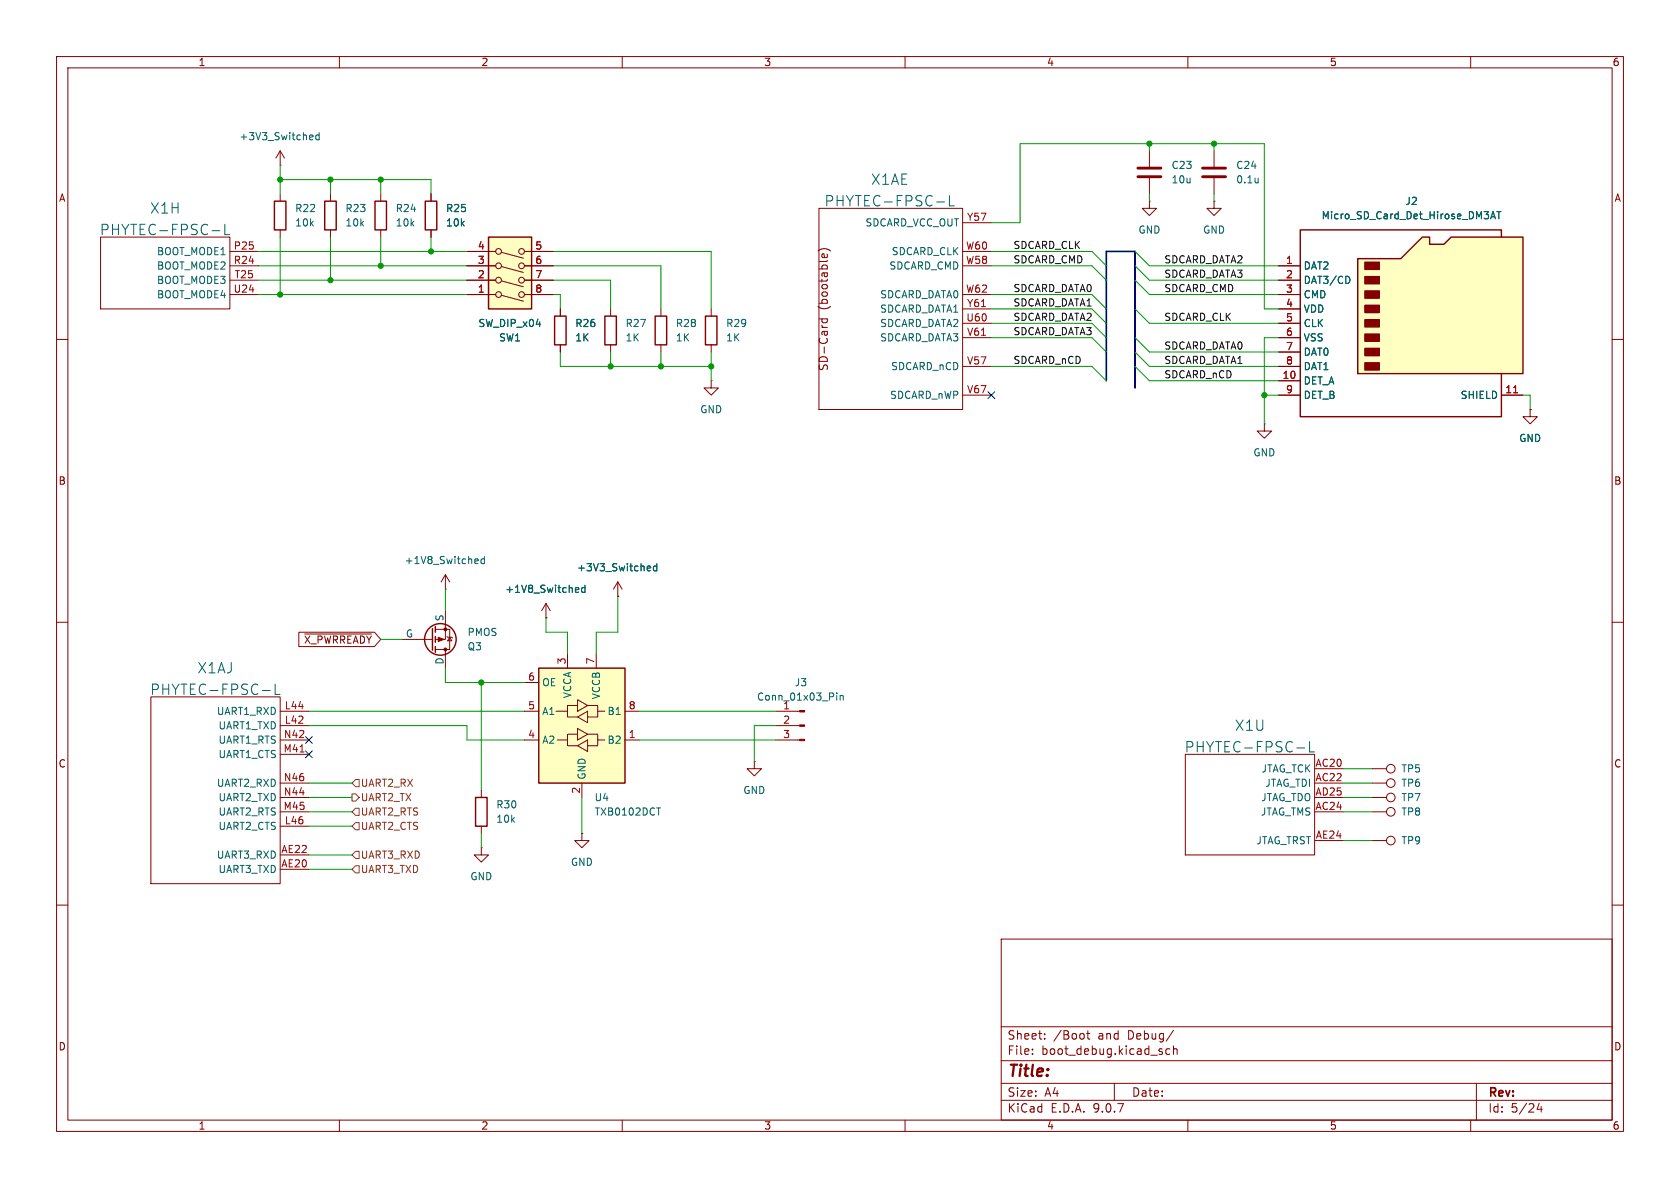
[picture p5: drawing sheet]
<svg xmlns="http://www.w3.org/2000/svg" width="297mm" height="210mm" viewBox="0 0 297 210" stroke-linecap="round" stroke-linejoin="round" font-family="sans-serif">
<g fill="none" stroke="#840000" stroke-width=".18">
<path d="M10 10h277v190h-277zM12 12h273v186h-273zM60 10v2M110 10v2M160 10v2M210 10v2M260 10v2M99.1 54.6v1.3M116.8 54.6v1.3M125.7 54.6v1.3M10 60h2M99.1 61v1.2"/>
<path d="M116.8 61v1.2M125.7 61v1.2M223.5 74.9v1.3h1.3l-1.3 1.3-1.3-1.3h1.3M223.5 74.9h.1M285 60h2M10 110h2M78.7 104.1h.1M78.7 101.6l-.7 1.3M78.7 101.6l.8 1.3M78.7 101.6v2.5M96.5 109.2h.1M96.5 106.7l-.7 1.3"/>
<path d="M96.5 106.7l.8 1.3M96.5 106.7v2.5M109.2 105.4h.1M109.2 102.9l-.7 1.2M109.2 102.9l.8 1.2M109.2 102.9v2.5M285 110h2M209.5 133.4h22.9v17.7h-22.9zM232.4 135.9h5.1M232.4 138.4h5.1M232.4 141h5.1M232.4 143.5h5.1"/>
<path d="M232.4 148.6h5.1M10 160h2M177 166h108v32h-108zM285 160h2M60 198v2M110 198v2M160 198v2M177 194.5h108M177 191.5h108M177 187.5h108M177 181.5h108M182.5 186.3v.1"/>
<path d="M182.5 185.5v.1M184.7 183.6v.1M184.7 182.8v.1M192.1 182.7h.6M192.3 182.2v1.3l.4 .2M197 191.5v3M206.8 185.5l-.4-.1-.3 .3v.4l.1 .2h.6M207.5 182.1l-1.3 2M207.5 185.5l.2-.1 .3 .1 .1 .9M207.5 184.9v1.5M210 198v2M260 198v2"/>
<path d="M261 191.5v6.5M272.1 195l-.4 1.1h1M272.5 195.6v1"/>
</g>
<path d="M98 55.9h2.1v5.1h-2.1zM115.8 55.9h2.1v5.1h-2.1zM124.7 55.9h2v5.1h-2z" fill="none" stroke="#840000" stroke-width=".25"/>
<g fill="none" stroke="#006464" stroke-width=".18">
<path d="M84.1 98.8l.4 .1v.2l-.6 .1M84.5 99.6h-.4M85.6 98.9l-.3-.1-.3 .2 .2 .6h.4M85.6 98.4v1.2M116.1 99.6v1.3M101.9 103.9h.4v.3l-.6 .1M102.3 104.7h-.4M103.4 103.9h-.3l-.3 .2 .1 .6h.5M103.4 103.4v1.3M114.6 100.1h.4v.3l-.6 .1M115 100.8l-.4 .1M116.1 100.1h-.3l-.3 .2 .1 .5h.5"/>
<path d="M229.3 132.2h1.3M231.5 131.1v1.8h.9"/>
</g>
<path d="M86.4 41.9h7.6v12.7h-7.6z" fill="#ffffc2"/>
<g fill="none" stroke="#840000" stroke-width=".18">
<path d="M82.5 52.1h5.1M82.5 49.5h5.1M82.5 47h5.1M82.5 44.5h5.1M88.6 52.2l3.9 1M88.6 49.7l3.9 1M88.6 47.1l3.9 1.1M88.6 44.6l3.9 1M92.7 52.1h5.1M92.7 49.5h5.1M92.7 47h5.1M92.7 44.5h5.1"/>
<path d="M270.5 72.4v1.3h1.3l-1.3 1.2-1.3-1.2h1.3M270.5 72.4h.1M71.1 113h5.4M77 111.3h2.5v3.5h-2.5M78.7 108v5h-1.7M78.7 114.8v3.3M79 112.5l.1 .1h.8l.1 .2M79.5 112.6l.4 .7h-.8z"/>
<circle cx="88.1" cy="44.5" r=".51"/>
<circle cx="88.1" cy="47" r=".51"/>
<circle cx="88.1" cy="52.1" r=".51"/>
<circle cx="88.1" cy="49.5" r=".51"/>
<circle cx="92.2" cy="49.5" r=".51"/>
<circle cx="92.2" cy="44.5" r=".51"/>
<circle cx="92.2" cy="52.1" r=".51"/>
<circle cx="92.2" cy="47" r=".51"/>
</g>
<g fill="none" stroke="#840000" stroke-width=".25">
<path d="M86.4 41.9h7.6v12.7h-7.6zM76.5 111.1v3.8M77 110.7v1.1M77 112.5v1M77 114.3v1"/>
<circle cx="77.9" cy="113" r="2.79"/>
</g>
<g fill="#840000" stroke="#840000" stroke-width=".18">
<path d="M77.5 112.6l1 .4-1 .4z"/>
<circle cx="78.7" cy="114.8" r=".25"/>
<circle cx="78.7" cy="111.3" r=".25"/>
</g>
<path d="M240 45.7h7.6l3.9-3.8h1.2v1.3h2.6l1.2-1.3h12.7v24.1h-29.2z" fill="#ffffc2"/>
<path d="M106.9 55.9h2.1v5.1h-2.1zM240 45.7h7.6l3.9-3.8h1.2v1.3h2.6l1.2-1.3h12.7v24.1h-29.2zM265.4 41.9v-1.3h-35.5v33.1h35.5v-7.7M84.1 141h2v5.1h-2z" fill="none" stroke="#840000" stroke-width=".25"/>
<g fill="#840000" stroke="#840000" stroke-width=".25">
<path d="M241.3 46.4h2.5v1.2h-2.5z"/>
<path d="M241.3 48.9h2.5v1.3h-2.5z"/>
<path d="M241.3 51.4h2.5v1.3h-2.5z"/>
<path d="M241.3 54h2.5v1.2h-2.5z"/>
<path d="M241.3 56.5h2.5v1.3h-2.5z"/>
<path d="M241.3 59.1h2.5v1.2h-2.5z"/>
<path d="M241.3 61.6h2.5v1.3h-2.5z"/>
<path d="M241.3 64.1h2.5v1.3h-2.5z"/>
</g>
<g fill="none" stroke="#840000" stroke-width=".18">
<path d="M49.5 29.2h.1M49.5 26.7l-.7 1.2M49.5 26.7l.8 1.2M49.5 26.7v2.5M203.2 35.6v1.2h1.3l-1.3 1.3-1.3-1.3h1.3M203.2 35.6h.1M203.2 26.7v2.8M203.2 31.5v2.8M214.6 26.7v2.8M214.6 31.5v2.8M107.9 54.6v1.3M226.1 47h3.8"/>
<path d="M226.1 49.5h3.8M226.1 52.1h3.8M226.1 54.6h3.8M226.1 57.2h3.8M226.1 59.7h3.8M107.9 61v1.2M125.7 67.3v1.3h1.3l-1.3 1.3-1.2-1.3h1.2M125.7 67.3h.1M226.1 62.2h3.8M226.1 64.8h3.8M226.1 67.3h3.8M226.1 69.9h3.8"/>
<path d="M265.4 69.9h3.8M26.7 123.2h22.8v33h-22.8zM49.5 125.7h5.1M49.5 128.3h5.1M49.5 130.8h5.1M49.5 138.4h5.1M49.5 133.4h5.1M85.1 139.7v1.3M133.3 134.6v1.3h1.3l-1.3 1.3-1.2-1.3h1.2M133.3 134.6h.1M137.2 125.7h4.2M137.2 128.3h4.2"/>
<path d="M137.2 130.8h4.2M242.6 135.9h2.5M242.6 138.4h2.5M49.5 143.5h5.1M49.5 141h5.1M49.5 146.1h5.1M49.5 151.1h5.1M49.5 153.7h5.1M85.1 149.9v1.2h1.3l-1.3 1.3-1.3-1.3h1.3M85.1 149.9h.1M85.1 146.1v1.2M102.9 147.3v1.3h1.2l-1.2 1.3-1.3-1.3h1.3"/>
<path d="M102.9 147.3h.1M242.6 148.6h2.5M242.6 143.5h2.5M242.6 141h2.5"/>
<circle cx="245.9" cy="138.4" r=".76"/>
<circle cx="245.9" cy="135.9" r=".76"/>
<circle cx="245.9" cy="141" r=".76"/>
<circle cx="245.9" cy="148.6" r=".76"/>
<circle cx="245.9" cy="143.5" r=".76"/>
</g>
<g fill="none" stroke="#006464" stroke-width=".18">
<path d="M54.9 23.9h.4v.3l-.6 .1M55.3 24.6l-.4 .1M56.4 23.9h-.3l-.3 .2 .1 .5h.5M56.4 23.4v1.3M222.4 31.5v.8M222.4 32.2v.1M263.5 38.7l.4-1.3 .5 1.3M263.6 38.3h.7M264.6 37.4h.7M265 37.4v1.3M238.4 48.9l.2 .5-.2 .6M46.4 122.1h1.4"/>
<path d="M48.6 120.9v1.9h.9M147.9 122.5v.1M147.9 122.9v.9M148.5 122.9v.9M148.5 123l.2-.1 .3 .1 .1 .8"/>
</g>
<path d="M267.6 69.4h.7M53 132.9h.8" fill="none" stroke="#a90000" stroke-width=".18"/>
<g fill="#840000" stroke="#840000" stroke-width=".18">
<path d="M141.4 125.6h.8v.3h-.8z"/>
<path d="M141.4 128.1h.8v.3h-.8z"/>
<path d="M141.4 130.7h.8v.2h-.8z"/>
</g>
<path d="M201.2 29.7h4M201.2 31.2h4M212.6 29.7h4.1M212.6 31.2h4.1" fill="none" stroke="#840000" stroke-width=".51"/>
<g fill="#ffffc2">
<path d="M95.2 118.1h15.3v20.3h-15.3z"/>
<path d="M102.1 128.8l1.8 1-1.8 1z"/>
</g>
<path d="M48.5 35.6h2v5h-2zM57.4 35.6h2v5h-2zM66.3 35.6h2v5h-2zM75.2 35.6h2v5h-2zM95.2 118.1h15.3v20.3h-15.3z" fill="none" stroke="#840000" stroke-width=".25"/>
<g fill="none" stroke="#840000" stroke-width=".18">
<path d="M49.5 34.3v1.3M58.4 34.3v1.3M67.3 34.3v1.3M76.2 34.3v1.3M144.8 36.8h25.4v35.6h-25.4zM170.2 39.4h5.1M214.6 35.6v1.2h1.3l-1.3 1.3-1.2-1.3h1.2M214.6 35.6h.1M17.8 41.9h22.8v12.7h-22.8zM40.6 44.5h5.1M40.6 47h5.1M40.6 49.5h5.1"/>
<path d="M40.6 52.1h5.1M49.5 40.6v1.3M58.4 40.6v1.3M67.3 40.6v1.3M76.2 40.6v1.3M82.5 44.5h5.1M82.5 47h5.1M82.5 49.5h5.1M82.5 52.1h5.1M92.7 44.5h5.1M92.7 47h5.1M92.7 49.5h5.1"/>
<path d="M92.7 52.1h5.1M99.1 54.6v1.3M144.6 44.4a1.66 1.66 0 0 1 2.2 0M144.8 56.4h1.5M145.3 45.3l.1-.4h.2l.2 .6M145.4 56.4l-.1 .4 .3 .3h.4l.2-.2v-.5M146.2 44.9l.1 .4M170.2 44.5h5.1M170.2 47h5.1M170.2 52.1h5.1M170.2 54.6h5.1M170.2 57.2h5.1"/>
<path d="M170.2 59.7h5.1M226.1 47h3.8M226.1 49.5h3.8M226.1 52.1h3.8M226.1 54.6h3.8M226.1 57.2h3.8M226.1 59.7h3.8M99.1 61v1.2M170.2 64.8h5.1M170.2 69.9h5.1M226.1 64.8h3.8M226.1 69.9h3.8"/>
<path d="M226.1 62.2h3.8M226.1 67.3h3.8M265.4 69.9h3.8M270.5 72.4h.1M52.8 111.8h13.4l1.1 1.2-1.1 1.3h-13.4zM53.9 112.1h11.8M96.5 109.2h.1M100.3 115.6v2.5M105.4 115.6v2.5M109.2 105.4h.1M92.7 120.7h2.5M92.7 125.7h2.5"/>
<path d="M92.7 130.8h2.5M98.3 125.7h2v1h1.8M98.6 130.8h1.7v1h1.8M102.1 124.7h-1.8v1M102.1 129.8h-1.8v1M102.1 123.7l1.8 1-1.8 1zM102.1 128.8l1.8 1-1.8 1zM102.1 126.7l1.8-1v2.1zM102.1 131.8l1.8-1v2zM102.9 138.4v2.6M103.9 124.7h1.8v1h1.2M103.9 129.8h1.8v1h1.2"/>
<path d="M105.7 125.7v1h-1.8M105.7 130.8v1h-1.8M110.5 125.7h2.5M110.5 130.8h2.5"/>
</g>
<g fill="none" stroke="#006464" stroke-width=".18">
<path d="M39.7 39.6v1.9h.9M165.6 35.7h1.4M167.8 34.6v1.8h.9M263.5 38.7l.4-1.3 .5 1.3M263.6 38.3h.7M264.6 37.4h.7M265 37.4v1.3M37.5 40.8h1.4M238.4 48.9l.2 .5-.2 .6M116.1 99.6v1.3M101.9 103.9h.4v.3l-.6 .1M102.3 104.7h-.4"/>
<path d="M103.4 103.9h-.3l-.3 .2 .1 .6h.5M103.4 103.4v1.3M114.6 100.1h.4v.3l-.6 .1M115 100.8l-.4 .1M116.1 100.1h-.3l-.3 .2 .1 .5h.5M116.1 142.8h.7"/>
</g>
<path d="M62.9 137.8h.6v1.3h-.6l-.7-.7zM62.2 140.3h.7l.6 .7-.6 .6h-.7zM62.2 143.5l.7-.6h.6v1.2h-.6zM62.9 145.4h.6v1.3h-.6l-.7-.6zM62.9 153h.6v1.3h-.6l-.7-.6zM62.9 150.5h.6v1.3h-.6l-.7-.7z" fill="none" stroke="#725600" stroke-width=".18"/>
<path d="M195.6 67.3v-22.8h5.1v24.1" fill="none" stroke="#000084" stroke-width=".3"/>
<g fill="none" stroke="#009600" stroke-width=".18">
<path d="M49.5 31.8h26.7v2.5M49.5 29.2v5.1M58.4 31.8v2.5M67.3 31.8v2.5M175.3 39.4h5v-14h43.2v29.2h2.6M203.2 25.4v1.3M203.2 34.3v1.3M214.6 25.4v1.3M214.6 34.3v1.3M45.7 44.5h36.8M45.7 52.1h36.8M45.7 47h36.8"/>
<path d="M45.7 49.5h36.8M49.5 41.9v10.2M58.4 41.9v7.6M67.3 41.9v5.1M76.2 41.9v2.6M97.8 44.5h27.9v10.1M97.8 52.1h1.3v2.5M97.8 47h19v7.6M97.8 49.5h10.1v5.1M175.3 44.5h17.7l2.6 2.5M175.3 52.1h17.7l2.6 2.5M175.3 47h17.7l2.6 2.5"/>
<path d="M175.3 57.2h17.7l2.6 2.5M175.3 54.6h17.7l2.6 2.6M175.3 59.7h17.7l2.6 2.5M200.7 59.7l2.5 2.5h22.9M200.7 49.5l2.5 2.6h22.9M200.7 44.5l2.5 2.5h22.9M200.7 54.6l2.5 2.6h22.9M200.7 47l2.5 2.5h22.9M226.1 59.7h-2.6v15.2M99.1 62.2v2.6h26.6M107.9 62.2v2.6M116.8 62.2v2.6"/>
<path d="M125.7 62.2v5.1M175.3 64.8h17.7l2.6 2.5M200.7 62.2l2.5 2.6h22.9M200.7 64.8l2.5 2.5h22.9M223.5 69.9h2.6M269.2 69.9h1.3v2.5M67.3 113h3.8M78.7 104.1v3.9M78.7 118.1v2.6h14M96.5 109.2v2.6h3.8v3.8M109.2 105.4v6.4h-3.8v3.8M54.6 138.4h7.6"/>
<path d="M54.6 128.3h27.9v2.5h10.2M54.6 125.7h38.1M85.1 120.7v19M113 125.7h24.2M113 130.8h24.2M137.2 128.3h-3.9v6.3M237.5 138.4h5.1M237.5 135.9h5.1M54.6 146.1h7.6M54.6 153.7h7.6M54.6 151.1h7.6M54.6 141h7.6"/>
<path d="M54.6 143.5h7.6M85.1 147.3v2.6M102.9 141v6.3M237.5 141h5.1M237.5 148.6h5.1M237.5 143.5h5.1"/>
</g>
<path d="M174.7 69.2l1.2 1.3M175.9 69.2l-1.2 1.3M54 130.2l1.2 1.2M54 132.7l1.2 1.3M55.2 130.2l-1.2 1.2M55.2 132.7l-1.2 1.3" fill="none" stroke="#000084" stroke-width=".18"/>
<path d="M267.6 69.4h.7" fill="none" stroke="#a90000" stroke-width=".18"/>
<g fill="#009600" stroke="#009600" stroke-width=".18">
<circle cx="76.2" cy="44.5" r=".46"/>
<circle cx="107.9" cy="64.8" r=".46"/>
<circle cx="67.3" cy="47" r=".46"/>
<circle cx="125.7" cy="64.8" r=".46"/>
<circle cx="116.8" cy="64.8" r=".46"/>
<circle cx="85.1" cy="120.7" r=".46"/>
<circle cx="223.5" cy="69.9" r=".46"/>
<circle cx="203.2" cy="25.4" r=".46"/>
<circle cx="214.6" cy="25.4" r=".46"/>
<circle cx="58.4" cy="49.5" r=".46"/>
<circle cx="67.3" cy="31.8" r=".46"/>
<circle cx="49.5" cy="52.1" r=".46"/>
<circle cx="49.5" cy="31.8" r=".46"/>
<circle cx="58.4" cy="31.8" r=".46"/>
</g>
<text font-size="2.8" fill="#840000" x="178" y="190.9">Title:</text>
<g font-size="2.5" fill="#006464">
<text x="153.9" y="32.9">X1AE</text>
<text x="17.6" y="41.8">PHYTEC-FPSC-L</text>
<text x="26.5" y="38">X1H</text>
<text x="145.7" y="36.7">PHYTEC-FPSC-L</text>
<text x="34.8" y="119.3">X1AJ</text>
<text x="26.5" y="123.1">PHYTEC-FPSC-L</text>
<text x="218.2" y="129.4">X1U</text>
<text x="209.4" y="133.2">PHYTEC-FPSC-L</text>
</g>
<g font-size="2.1" fill="#840000">
<text x="178" y="184">Sheet:</text>
<text x="186.2" y="184">/Boot</text>
<text x="194.2" y="184">and</text>
<text x="199.5" y="184">Debug/</text>
<text x="178" y="186.7">File:</text>
<text x="184.1" y="186.7">boot_debug.kicad_sch</text>
<text x="178" y="196.9">KiCad</text>
<text x="178" y="194.1">Size:</text>
<text x="184.7" y="194.1">A4</text>
<text x="185.7" y="196.9">E.D.A.</text>
<text x="193.3" y="196.9">9.0.7</text>
<text x="200" y="194.1">Date:</text>
<text x="263" y="194.3">Rev:</text>
<text x="263" y="196.9">Id:</text>
<text x="267.1" y="196.9">5/24</text>
</g>
<g font-size="2" fill="#840000">
<text x="146.6" y="54.8" transform="rotate(-90 146.6 54.8)">(bootable)</text>
<text x="146.6" y="65.7" transform="rotate(-90 146.6 65.7)">SD-Card</text>
</g>
<g font-size="1.8" fill="#840000">
<text x="35" y="11.9">1</text>
<text x="85" y="11.9">2</text>
<text x="135" y="11.9">3</text>
<text x="185" y="11.9">4</text>
<text x="235" y="11.9">5</text>
<text x="285" y="11.9">6</text>
<text x="10.3" y="35.9">A</text>
<text x="285.3" y="35.9">A</text>
<text x="10.3" y="85.9">B</text>
<text x="285.3" y="85.9">B</text>
<text x="53.6" y="114">~{X_PWRREADY}</text>
<text x="10.3" y="135.9">C</text>
<text x="285.3" y="135.9">C</text>
<text x="10.3" y="185.9">D</text>
<text x="285.3" y="185.9">D</text>
<text x="35" y="199.9">1</text>
<text x="85" y="199.9">2</text>
<text x="135" y="199.9">3</text>
<text x="185" y="199.9">4</text>
<text x="235" y="199.9">5</text>
<text x="285" y="199.9">6</text>
</g>
<g font-size="1.8" fill="#006464">
<text x="42.2" y="25">+3V3_Switched</text>
<text x="207" y="30.1">C23</text>
<text x="207" y="32.6">10u</text>
<text x="218.4" y="30.1">C24</text>
<text x="218.4" y="32.6">0.1u</text>
<text x="52.1" y="40.2">10k</text>
<text x="52.1" y="37.7">R22</text>
<text x="61" y="40.2">10k</text>
<text x="61" y="37.7">R23</text>
<text x="69.9" y="40.2">10k</text>
<text x="69.9" y="37.7">R24</text>
<text x="78.7" y="40.2">10k</text>
<text x="78.7" y="37.7">R25</text>
<text x="152.9" y="40.2">SDCARD_VCC_OUT</text>
<text x="201.2" y="41.5">GND</text>
<text x="212.6" y="41.5">GND</text>
<text x="233.5" y="39">Micro_SD_Card_Det_Hirose_DM3AT</text>
<text x="248.4" y="36.4">J2</text>
<text x="27.7" y="45.3">BOOT_MODE1</text>
<text x="27.7" y="47.9">BOOT_MODE2</text>
<text x="157.1" y="47.9">SDCARD_CMD</text>
<text x="157.6" y="45.3">SDCARD_CLK</text>
<text x="230.4" y="47.9">DAT2</text>
<text x="27.7" y="50.4">BOOT_MODE3</text>
<text x="27.7" y="52.9">BOOT_MODE4</text>
<text x="155.5" y="52.9">SDCARD_DATA0</text>
<text x="230.4" y="50.4">DAT3/CD</text>
<text x="230.4" y="52.9">CMD</text>
<text x="84.5" y="58">SW_DIP_x04</text>
<text x="101.6" y="58">R26</text>
<text x="110.5" y="58">R27</text>
<text x="119.4" y="58">R28</text>
<text x="128.3" y="58">R29</text>
<text x="155.5" y="55.5">SDCARD_DATA1</text>
<text x="155.5" y="58">SDCARD_DATA2</text>
<text x="230.4" y="55.5">VDD</text>
<text x="230.4" y="58">CLK</text>
<text x="88.1" y="60.6">SW1</text>
<text x="101.6" y="60.6">1K</text>
<text x="110.5" y="60.6">1K</text>
<text x="119.4" y="60.6">1K</text>
<text x="128.3" y="60.6">1K</text>
<text x="155.5" y="60.6">SDCARD_DATA3</text>
<text x="157.4" y="65.6">SDCARD_nCD</text>
<text x="230.4" y="60.6">VSS</text>
<text x="230.4" y="63.1">DAT0</text>
<text x="230.4" y="65.6">DAT1</text>
<text x="157.3" y="70.7">SDCARD_nWP</text>
<text x="230.4" y="68.2">DET_A</text>
<text x="230.4" y="70.7">DET_B</text>
<text x="258.1" y="70.7">SHIELD</text>
<text x="123.7" y="73.3">GND</text>
<text x="221.5" y="80.9">GND</text>
<text x="268.5" y="78.3">GND</text>
<text x="71.4" y="99.9">+1V8_Switched</text>
<text x="101.9" y="101.2">+3V3_Switched</text>
<text x="89.2" y="105">+1V8_Switched</text>
<text x="71.7" y="112.8">G</text>
<text x="78.5" y="109.9" transform="rotate(-90 78.5 109.9)">S</text>
<text x="82.6" y="112.6">PMOS</text>
<text x="78.5" y="117.6" transform="rotate(-90 78.5 117.6)">D</text>
<text x="82.6" y="115.2">Q3</text>
<text x="95.8" y="121.5">OE</text>
<text x="101.2" y="123.5" transform="rotate(-90 101.2 123.5)">VCCA</text>
<text x="106.3" y="123.7" transform="rotate(-90 106.3 123.7)">VCCB</text>
<text x="133.7" y="124.1">Conn_01x03_Pin</text>
<text x="138.4" y="125.5">1</text>
<text x="140.4" y="121.5">J3</text>
<text x="38.2" y="126.6">UART1_RXD</text>
<text x="38.5" y="129.1">UART1_TXD</text>
<text x="38.5" y="131.7">UART1_RTS</text>
<text x="95.8" y="126.6">A1</text>
<text x="95.8" y="131.7">A2</text>
<text x="107.3" y="126.6">B1</text>
<text x="107.3" y="131.7">B2</text>
<text x="38.5" y="134.2">UART1_CTS</text>
<text x="103.7" y="137.9" transform="rotate(-90 103.7 137.9)">GND</text>
<text x="222.9" y="136.8">JTAG_TCK</text>
<text x="247.7" y="136.8">TP5</text>
<text x="38.2" y="139.3">UART2_RXD</text>
<text x="38.5" y="141.8">UART2_TXD</text>
<text x="87.6" y="143.1">R30</text>
<text x="105" y="141.8">U4</text>
<text x="131.3" y="140.6">GND</text>
<text x="222.9" y="141.8">JTAG_TDO</text>
<text x="223.6" y="139.3">JTAG_TDI</text>
<text x="247.7" y="139.3">TP6</text>
<text x="247.7" y="141.8">TP7</text>
<text x="38.5" y="144.4">UART2_RTS</text>
<text x="38.5" y="146.9">UART2_CTS</text>
<text x="87.6" y="145.6">10k</text>
<text x="105" y="144.4">TXB0102DCT</text>
<text x="222" y="149.5">JTAG_TRST</text>
<text x="222.8" y="144.4">JTAG_TMS</text>
<text x="247.7" y="149.5">TP9</text>
<text x="247.7" y="144.4">TP8</text>
<text x="38.2" y="152">UART3_RXD</text>
<text x="38.5" y="154.5">UART3_TXD</text>
<text x="83.1" y="155.8">GND</text>
<text x="100.8" y="153.3">GND</text>
</g>
<g font-size="1.8" fill="#a90000">
<text x="170.9" y="39.1">Y57</text>
<text x="41.2" y="44.2">P25</text>
<text x="41.2" y="46.7">R24</text>
<text x="84.4" y="46.7">3</text>
<text x="84.4" y="44.2">4</text>
<text x="94.5" y="46.7">6</text>
<text x="94.5" y="44.2">5</text>
<text x="170.7" y="44.2">W60</text>
<text x="170.7" y="46.7">W58</text>
<text x="227.3" y="46.7">1</text>
<text x="41.2" y="51.8">U24</text>
<text x="41.4" y="49.3">T25</text>
<text x="84.4" y="51.8">1</text>
<text x="84.4" y="49.3">2</text>
<text x="94.5" y="51.8">8</text>
<text x="94.5" y="49.3">7</text>
<text x="170.7" y="51.8">W62</text>
<text x="227.3" y="49.3">2</text>
<text x="227.3" y="51.8">3</text>
<text x="170.7" y="56.9">U60</text>
<text x="170.9" y="54.4">Y61</text>
<text x="170.9" y="59.4">V61</text>
<text x="227.3" y="54.4">4</text>
<text x="227.3" y="56.9">5</text>
<text x="227.3" y="59.4">6</text>
<text x="170.9" y="64.5">V57</text>
<text x="227.3" y="62">7</text>
<text x="227.3" y="64.5">8</text>
<text x="170.9" y="69.6">V67</text>
<text x="226.7" y="67.1">10</text>
<text x="227.3" y="69.6">9</text>
<text x="266" y="69.6">11</text>
<text x="100.1" y="117.5" transform="rotate(-90 100.1 117.5)">3</text>
<text x="105.2" y="117.5" transform="rotate(-90 105.2 117.5)">7</text>
<text x="50.2" y="125.5">L44</text>
<text x="93.3" y="120.4">6</text>
<text x="93.3" y="125.5">5</text>
<text x="111.1" y="125.5">8</text>
<text x="50.1" y="130.6">N42</text>
<text x="50.2" y="128">L42</text>
<text x="93.3" y="130.6">4</text>
<text x="111.1" y="130.6">1</text>
<text x="138.4" y="128">2</text>
<text x="138.4" y="130.6">3</text>
<text x="50" y="133.1">M41</text>
<text x="232.5" y="135.6">AC20</text>
<text x="50" y="143.3">M45</text>
<text x="50.1" y="138.2">N46</text>
<text x="50.1" y="140.7">N44</text>
<text x="102.6" y="140.4" transform="rotate(-90 102.6 140.4)">2</text>
<text x="232.5" y="138.2">AC22</text>
<text x="232.5" y="140.7">AD25</text>
<text x="232.5" y="143.3">AC24</text>
<text x="50.2" y="145.8">L46</text>
<text x="232.5" y="148.3">AE24</text>
<text x="49.6" y="150.9">AE22</text>
<text x="49.6" y="153.4">AE20</text>
</g>
<g font-size="1.8" fill="#0f0f0f">
<text x="179.1" y="46.6">SDCARD_CMD</text>
<text x="179.1" y="44.1">SDCARD_CLK</text>
<text x="205.7" y="46.6">SDCARD_DATA2</text>
<text x="179.1" y="51.7">SDCARD_DATA0</text>
<text x="205.7" y="51.7">SDCARD_CMD</text>
<text x="205.7" y="49.2">SDCARD_DATA3</text>
<text x="179.1" y="59.3">SDCARD_DATA3</text>
<text x="179.1" y="54.3">SDCARD_DATA1</text>
<text x="179.1" y="56.8">SDCARD_DATA2</text>
<text x="205.7" y="56.8">SDCARD_CLK</text>
<text x="179.1" y="64.4">SDCARD_nCD</text>
<text x="205.7" y="64.4">SDCARD_DATA1</text>
<text x="205.7" y="61.9">SDCARD_DATA0</text>
<text x="205.7" y="67">SDCARD_nCD</text>
</g>
<g font-size="1.8" fill="#725600">
<text x="63.7" y="141.8">UART2_TX</text>
<text x="63.7" y="139.3">UART2_RX</text>
<text x="63.7" y="146.9">UART2_CTS</text>
<text x="63.7" y="144.4">UART2_RTS</text>
<text x="63.7" y="154.5">UART3_TXD</text>
<text x="63.7" y="152">UART3_RXD</text>
</g>
</svg>
